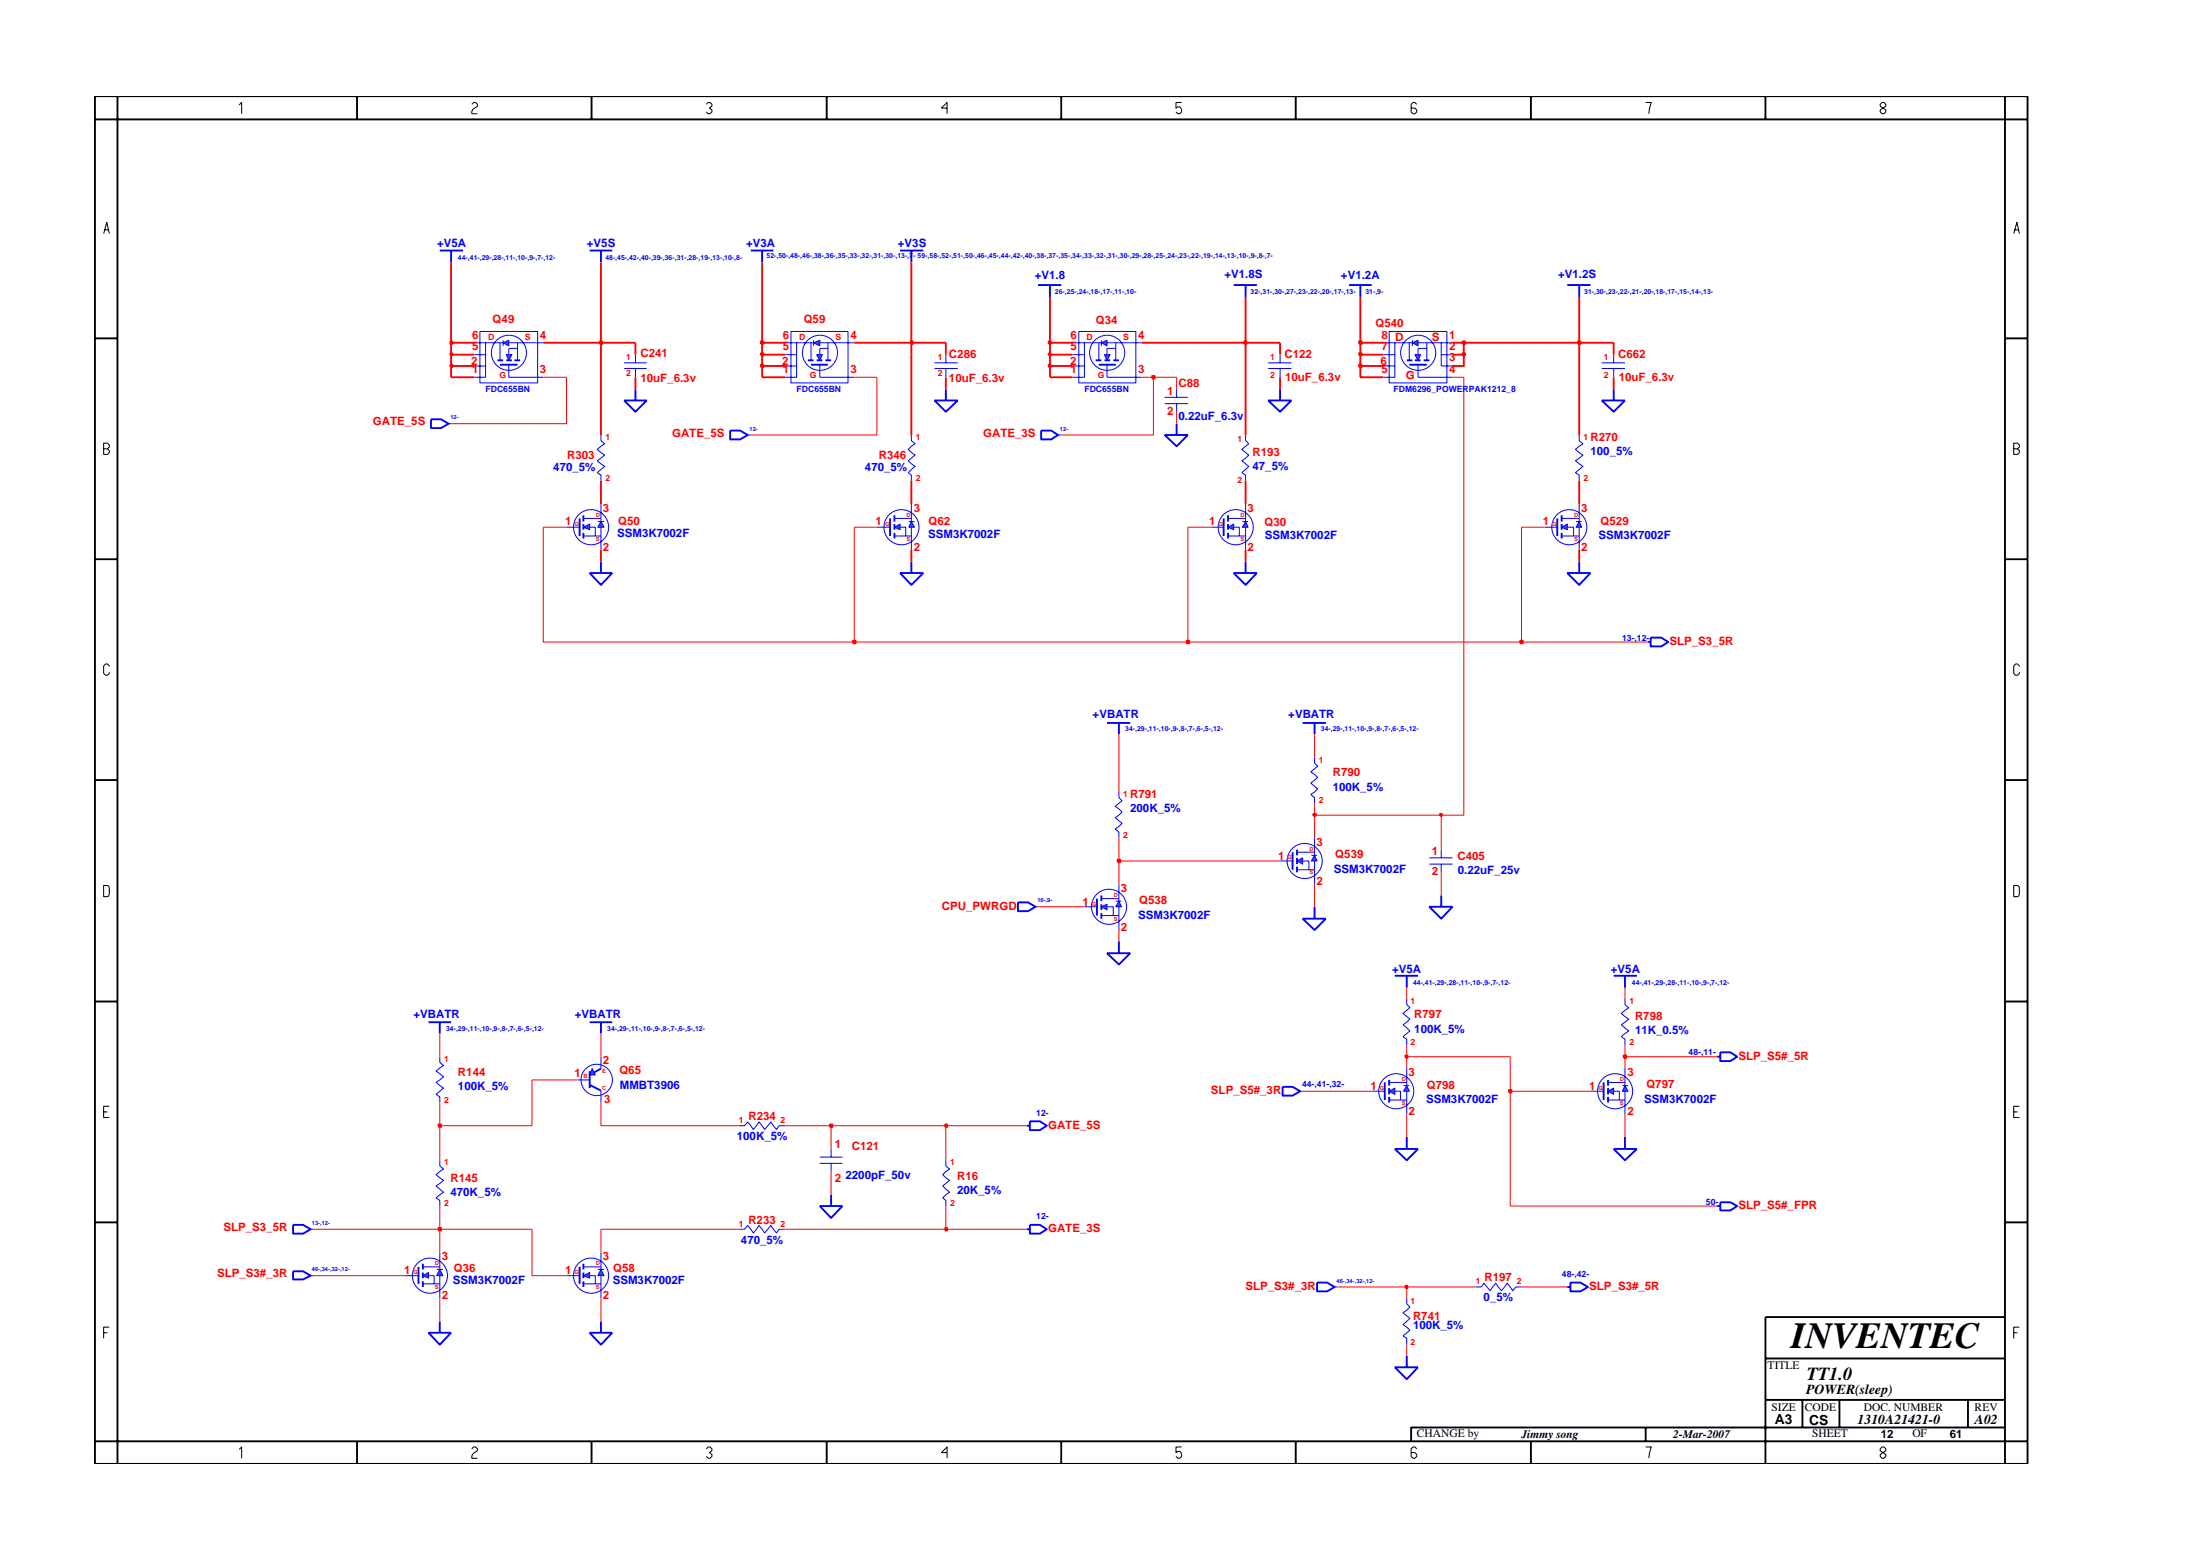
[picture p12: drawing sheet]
<svg xmlns="http://www.w3.org/2000/svg" width="297mm" height="210mm" viewBox="0 0 297 210" stroke-linecap="round" stroke-linejoin="round" font-family="sans-serif">
<g fill="none" stroke="#00f" stroke-width=".25">
<path d="M79.6 33.8h3.1M81.1 33.8v1.6M140.2 38.5h3.1M141.8 38.5v1.6M182.1 38.5h3.1M183.7 38.5v1.6M109.5 49.2h2.3M149.5 128.6h3.1l-1.5 1.6zM151.1 127v1.6M138.6 151.9h.5M139.1 151.3h1.3l.9 .6-.9 .6h-1.3zM231.8 142.6h.5"/>
<path d="M232.3 142h1.3l1 .6-1 .6h-1.3zM138.6 165.9h.5M139.1 165.3h1.3l.9 .6-.9 .6h-1.3zM231.8 162.8h.5M232.3 162.2h1.3l1 .6-1 .6h-1.3z"/>
</g>
<path d="M110.7 49.2v1.7M123 58.7v.8l.6 .4-1 .7 1 .8-1 .8 1 .7-1 .9 .4 .3v.8M151.1 106.9v.7l.4 .5-.9 .7 .9 .8-.9 .7 .9 .8-.9 .8 .5 .4v.8M193 115.8h3.1M193 116.6h3.1M194.6 114.7v1.1M194.6 116.6v1.1M189.9 134.8v.8l.5 .4-1 .8 1 .7-1 .8 1 .8-1 .8 .5 .3v.9" fill="none" stroke="#00f" stroke-width=".14"/>
<path d="M109.8 46.3l.9-.4v.8z" fill="#3c3cc8"/>
<path d="M109.8 46.3l.9-.4v.8zM109.8 45.9v.8" fill="none" stroke="#00f" stroke-width=".14"/>
<path d="M110.3 47.9h.7l-.3 .7z" fill="#3c3cc8"/>
<g fill="none" stroke="#00f" stroke-width=".14">
<path d="M106 46.3h3.8M106 49.4h1.6M106 47.9h1.6M106.8 44.7h7.7v7h-7.7zM107.6 46.3v4.6h-1.6M109.5 46.3v2.3M110.3 47.9h.7l-.3 .7zM110.7 46.3h4.6M110.7 50.9h4.6M111.8 46.3v2.3M111.8 47h-1.1v.9M171.2 49h3.2"/>
<path d="M171.2 49.7h3.2M172.8 47.9v1.1M172.8 49.7v1.2M191.5 49.2v1.7M127.7 156.6v.7l.5 .5-.9 .7 .9 .8-.9 .7 .9 .9-.9 .8 .4 .3v.8"/>
<circle cx="110.7" cy="47.6" r="2.37"/>
</g>
<path d="M109.1 48.6h.7M110.3 48.6h.7M111.4 48.6h.8M190.3 49.2h2.3M79.6 179.9h3.1l-1.6 1.6zM81.1 178.3v1.6" fill="none" stroke="#00f" stroke-width=".25"/>
<path d="M190.7 46.3l.8-.4v.8z" fill="#3c3cc8"/>
<path d="M190.7 46.3l.8-.4v.8zM190.7 45.9v.8" fill="none" stroke="#00f" stroke-width=".14"/>
<path d="M191 47.9h.8l-.3 .7z" fill="#3c3cc8"/>
<g fill="none" stroke="#00f" stroke-width=".14">
<path d="M142.9 58.7h.4M149.5 49.2v1.7M186.8 46.3h3.9M186.8 49.4h1.5M186.8 47.9h1.5M187.6 44.7h7.8v7h-7.8zM188.3 46.3v4.6h-1.5M190.3 46.3v2.3M191 47.9h.8l-.3 .7zM191.5 46.3h4.6M191.5 50.9h4.6M192.6 46.3v2.3"/>
<path d="M192.6 47h-1.1v.9M194.6 46.3v3.1h1.5M194.6 47.9h1.5M41.9 172.2h.4M180.2 173.7h.3"/>
<circle cx="191.5" cy="47.6" r="2.37"/>
</g>
<g fill="none" stroke="#00f" stroke-width=".25">
<path d="M140.6 58.1h1.3l1 .6-1 .6h-1.3zM148.4 49.2h2.3M189.9 48.6h.8M191 48.6h.8M192.2 48.6h.8M57.9 138h3M59.4 138v1.5M79.6 138h3.1M81.1 138v1.5M188.3 155.1h3.2l-1.6 1.5zM189.9 153.4v1.7M39.6 171.6h1.3l1 .6-1 .5h-1.3z"/>
<path d="M177.8 173.1h1.4l1 .6-1 .6h-1.4z"/>
</g>
<path d="M148.7 46.3l.8-.4v.8z" fill="#3c3cc8"/>
<path d="M148.7 46.3l.8-.4v.8zM148.7 45.9v.8" fill="none" stroke="#00f" stroke-width=".14"/>
<path d="M149.1 47.9h.8l-.4 .7z" fill="#3c3cc8"/>
<g fill="none" stroke="#00f" stroke-width=".14">
<path d="M144.8 46.3h3.9M144.8 49.4h1.6M144.8 47.9h1.6M145.7 44.7h7.7v7h-7.7zM146.4 46.3v4.6h-1.6M148.4 46.3v2.3M149.1 47.9h.8l-.4 .7zM149.5 46.3h4.6M149.5 50.9h4.6M150.7 46.3v2.3M150.7 47h-1.2v.9M99.8 151.9h.7l.5-.5 .7 1 .8-1 .7 1 .9-1 .7 1 .4-.5h.8"/>
<path d="M185.2 147.3h1.8M189.9 175.2v.8l.5 .4-1 .8 1 .7-1 .9 1 .7-1 .8 .5 .3v.9"/>
<circle cx="149.5" cy="47.6" r="2.37"/>
</g>
<path d="M126.2 54h3.1l-1.6 1.6zM127.7 52.5v1.5M147.9 48.6h.8M149.1 48.6h.8M150.3 48.6h.8M121.5 77.3h3.2l-1.7 1.6zM123 75.8v1.5M187 146.1v2.3M188.3 184.5h3.2l-1.6 1.6zM189.9 183v1.5" fill="none" stroke="#00f" stroke-width=".25"/>
<path d="M189.9 146.5l.4 .8h-.8z" fill="#3c3cc8"/>
<path d="M189.5 146.5h.8M189.9 146.5l.4 .8h-.8z" fill="none" stroke="#00f" stroke-width=".14"/>
<path d="M187.6 147.3l.7-.5v.9z" fill="#3c3cc8"/>
<g fill="none" stroke="#00f" stroke-width=".14">
<path d="M118.4 71.1h1.8M187.6 147.3l.7-.5v.9zM187.6 148.4h2.3M187.6 146.1h2.3M188.3 147.3h.8v1.1M189.9 144.1v2.4M189.9 147.3v3.1"/>
<circle cx="188.5" cy="147.3" r="2.37"/>
</g>
<path d="M120.2 70v2.3M187.6 145.7v.8M187.6 146.8v.9M187.6 148v.8M57.9 179.9h3l-1.5 1.6zM59.4 178.3v1.6" fill="none" stroke="#00f" stroke-width=".25"/>
<path d="M123 70.4l.5 .7h-.8z" fill="#3c3cc8"/>
<path d="M122.7 70.4h.8M123 70.4l.5 .7h-.8z" fill="none" stroke="#00f" stroke-width=".14"/>
<path d="M120.8 71.1l.7-.4v.8z" fill="#3c3cc8"/>
<g fill="none" stroke="#00f" stroke-width=".14">
<path d="M120.8 71.1l.7-.4v.8zM120.8 72.3h2.2M120.8 70h2.2M121.5 71.1h.8v1.2M123 68v2.4M123 71.1v3.1M163.5 71.1h1.7"/>
<circle cx="121.7" cy="71.1" r="2.37"/>
</g>
<path d="M120.8 69.5v.9M120.8 70.7v.8M120.8 71.9v.8M165.2 70v2.3" fill="none" stroke="#00f" stroke-width=".25"/>
<path d="M168.2 70.4l.3 .7h-.7z" fill="#3c3cc8"/>
<path d="M167.8 70.4h.7M168.2 70.4l.3 .7h-.7z" fill="none" stroke="#00f" stroke-width=".14"/>
<path d="M165.8 71.1l.8-.4v.8z" fill="#3c3cc8"/>
<g fill="none" stroke="#00f" stroke-width=".14">
<path d="M84.3 49h3M84.3 49.7h3M85.8 47.9v1.1M85.8 49.7v1.2M213.2 58.7v.8l.5 .4-1 .7 1 .8-1 .8 1 .7-1 .9 .5 .3v.8M216.3 49h3.1M216.3 49.7h3.1M217.9 47.9v1.1M217.9 49.7v1.2M165.8 71.1l.8-.4v.8zM165.8 72.3h2.4M165.8 70h2.4"/>
<path d="M166.6 71.1h.7v1.2M168.2 68v2.4M168.2 71.1v3.1M146.4 122.4h1.7"/>
<circle cx="166.8" cy="71.1" r="2.37"/>
</g>
<path d="M101.4 33.8h3M102.9 33.8v1.6M79.6 77.3h3.1l-1.6 1.6zM81.1 75.8v1.5M165.8 69.5v.9M165.8 70.7v.8M165.8 71.9v.8M222.5 86.6h.4M222.9 86h1.4l.9 .6-.9 .6h-1.4zM148.1 121.3v2.3M110.7 162.8h3l-1.5 1.6zM112.2 161.2v1.6" fill="none" stroke="#00f" stroke-width=".25"/>
<path d="M151.1 121.6l.3 .8h-.7z" fill="#3c3cc8"/>
<path d="M150.7 121.6h.7M151.1 121.6l.3 .8h-.7z" fill="none" stroke="#00f" stroke-width=".14"/>
<path d="M148.7 122.4l.8-.4v.8z" fill="#3c3cc8"/>
<g fill="none" stroke="#00f" stroke-width=".14">
<path d="M151.1 119.3v2.3M148.7 122.4l.8-.4v.8zM148.7 123.6h2.4M148.7 121.3h2.4M149.5 122.4h.8v1.2M151.1 122.4v3.1M54.7 172.2h1.8"/>
<circle cx="149.7" cy="122.4" r="2.37"/>
</g>
<path d="M84.3 54h3l-1.5 1.6zM85.8 52.5v1.5M148.7 120.8v.8M148.7 122v.8M148.7 123.2v.8M56.5 171v2.3" fill="none" stroke="#00f" stroke-width=".25"/>
<path d="M59.4 171.3l.4 .9h-.8z" fill="#3c3cc8"/>
<path d="M59 171.3h.8M59.4 171.3l.4 .9h-.8z" fill="none" stroke="#00f" stroke-width=".14"/>
<path d="M57.1 172.2l.8-.5v.8z" fill="#3c3cc8"/>
<g fill="none" stroke="#00f" stroke-width=".14">
<path d="M101 58.7h.4M157.3 53.6h3.1M157.3 54.5h3.1M158.9 52.5v1.1M158.9 54.5v1.1M172.8 116.2h1.7M57.1 172.2l.8-.5v.8zM57.1 173.3h2.3M57.1 171h2.3M57.9 172.2h.7v1.1M59.4 169v2.3M59.4 172.2v3"/>
<circle cx="58" cy="172.2" r="2.37"/>
</g>
<g fill="none" stroke="#00f" stroke-width=".25">
<path d="M211.6 38.5h3.1M213.2 38.5v1.6M98.6 58.1h1.3l1.1 .6-1.1 .6h-1.3zM211.6 77.3h3.1l-1.5 1.6zM213.2 75.8v1.5M174.5 115v2.4M188.3 131.7h3.2M189.9 131.7v1.6M193 122.4h3.1l-1.5 1.6zM194.6 120.8v1.6M57.1 170.5v.8M57.1 171.7v.8"/>
<path d="M57.1 172.9v.8"/>
</g>
<path d="M177.5 115.4l.3 .8h-.7z" fill="#3c3cc8"/>
<path d="M177.1 115.4h.7M177.5 115.4l.3 .8h-.7z" fill="none" stroke="#00f" stroke-width=".14"/>
<path d="M175.1 116.2l.8-.4v.8z" fill="#3c3cc8"/>
<g fill="none" stroke="#00f" stroke-width=".14">
<path d="M175.1 116.2l.8-.4v.8zM175.1 117.4h2.4M175.1 115h2.4M175.9 116.2h.8v1.2M177.5 113.1v2.3M177.5 116.2v3.1M76.5 172.2h1.8"/>
<circle cx="176.2" cy="116.2" r="2.37"/>
</g>
<path d="M175.1 114.7v.7M175.1 115.8v.8M175.1 117v.7M78.3 171v2.3" fill="none" stroke="#00f" stroke-width=".25"/>
<path d="M81.1 171.3l.5 .9h-.9z" fill="#3c3cc8"/>
<path d="M80.7 171.3h.9M81.1 171.3l.5 .9h-.9z" fill="none" stroke="#00f" stroke-width=".14"/>
<path d="M78.8 172.2l.8-.5v.8z" fill="#3c3cc8"/>
<g fill="none" stroke="#00f" stroke-width=".14">
<path d="M78 145.7h1.6M81.1 142.6v1.6M81.1 147.2v1.6M78.8 172.2l.8-.5v.8zM78.8 173.3h2.3M78.8 171h2.3M79.6 172.2h.8v1.1M81.1 169v2.3M81.1 172.2v3"/>
<circle cx="80.6" cy="145.7" r="2.12"/>
<circle cx="79.8" cy="172.2" r="2.37"/>
</g>
<path d="M79.6 144.6v2.2M79.6 146.4l1.5 .8M81.1 144.2l-1.5 .9M78.8 170.5v.8M78.8 171.7v.8M78.8 172.9v.8" fill="none" stroke="#00f" stroke-width=".25"/>
<path d="M80 144.2l.4 .9h-.8z" fill="#3c3cc8"/>
<path d="M208.6 71.1h1.7M80 144.2l.4 .9h-.8zM41.9 165.9h.4" fill="none" stroke="#00f" stroke-width=".14"/>
<path d="M210.3 70v2.3M39.6 165.3h1.3l1 .6-1 .6h-1.3z" fill="none" stroke="#00f" stroke-width=".25"/>
<path d="M213.2 70.4l.4 .7h-.8z" fill="#3c3cc8"/>
<path d="M212.8 70.4h.8M213.2 70.4l.4 .7h-.8z" fill="none" stroke="#00f" stroke-width=".14"/>
<path d="M210.8 71.1l.8-.4v.8z" fill="#3c3cc8"/>
<g fill="none" stroke="#00f" stroke-width=".14">
<path d="M60.6 57.2h.3M126.2 49h3.1M126.2 49.7h3.1M127.7 47.9v1.1M127.7 49.7v1.2M168.2 58.7v.8l.4 .4-.9 .7 .9 .8-.9 .8 .9 .7-.9 .9 .5 .3v.8M210.8 71.1l.8-.4v.8zM210.8 72.3h2.4M210.8 70h2.4M211.6 71.1h.9v1.2M213.2 68v2.4M213.2 71.1v3.1"/>
<path d="M177.5 102.2v.8l.4 .4-.9 .8 .9 .7-.9 .8 .9 .8-.9 .7 .5 .4v.8M219.4 134.8v.8l.5 .4-1 .8 1 .7-1 .8 1 .8-1 .8 .5 .3v.9M59.4 142.6v.8l.5 .4-1 .8 1 .7-1 .8 1 .7-1 .9 .5 .3v.8M214.7 147.3h1.8"/>
<circle cx="211.9" cy="71.1" r="2.37"/>
</g>
<g fill="none" stroke="#00f" stroke-width=".25">
<path d="M59.4 33.8h3.1M60.9 33.8v1.6M121.5 33.8h3.2M123 33.8v1.6M58.2 56.6h1.3l1.1 .6-1.1 .6h-1.3zM210.8 69.5v.9M210.8 70.7v.8M210.8 71.9v.8M149.5 97.6h3.1M151.1 97.6v1.5M217.9 131.7h3.1M219.4 131.7v1.6"/>
<path d="M216.5 146.1v2.3M211.6 173.7h.4M212 173.1h1.4l1 .6-1 .6h-1.4z"/>
</g>
<path d="M219.4 146.5l.4 .8h-.7z" fill="#3c3cc8"/>
<path d="M219.1 146.5h.7M219.4 146.5l.4 .8h-.7z" fill="none" stroke="#00f" stroke-width=".14"/>
<path d="M217.1 147.3l.8-.5v.9z" fill="#3c3cc8"/>
<g fill="none" stroke="#00f" stroke-width=".14">
<path d="M81.1 58.7v.8l.5 .4-1 .7 1 .8-1 .8 1 .7-1 .9 .5 .3v.8M76.5 71.1h1.8M139.8 122.4h.4M59.4 156.6v.7l.5 .5-1 .7 1 .8-1 .7 1 .9-1 .8 .5 .3v.8M110.7 156.2h3M110.7 157h3M112.2 155.1v1.1M112.2 157v1.1M217.1 147.3l.8-.5v.9zM217.1 148.4h2.3M217.1 146.1h2.3M217.9 147.3h.7v1.1"/>
<path d="M219.4 144.1v2.4M219.4 147.3v3.1"/>
<circle cx="218.1" cy="147.3" r="2.37"/>
</g>
<path d="M78.3 70v2.3M137.4 121.8h1.4l1 .6-1 .6h-1.4zM175.9 124h3.1l-1.5 1.5zM177.5 122.4v1.6M217.1 145.7v.8M217.1 146.8v.9M217.1 148v.8M217.9 155.1h3.1l-1.6 1.5zM219.4 153.4v1.7" fill="none" stroke="#00f" stroke-width=".25"/>
<path d="M81.1 70.4l.5 .7h-.9z" fill="#3c3cc8"/>
<path d="M80.7 70.4h.9M81.1 70.4l.5 .7h-.9z" fill="none" stroke="#00f" stroke-width=".14"/>
<path d="M78.8 71.1l.8-.4v.8z" fill="#3c3cc8"/>
<g fill="none" stroke="#00f" stroke-width=".14">
<path d="M68.7 49.2v1.7M78.8 71.1l.8-.4v.8zM78.8 72.3h2.3M78.8 70h2.3M79.6 71.1h.8v1.2M81.1 68v2.4M81.1 71.1v3.1M175.5 147.3h.4M99.8 165.9h.7l.5-.5 .7 1 .8-1 .7 1 .9-1 .7 1 .4-.5h.8M199.2 173.7h.8l.3-.5 .9 1 .8-1 .7 1 .8-1 .7 1 .5-.5h.7"/>
<circle cx="79.8" cy="71.1" r="2.37"/>
</g>
<g fill="none" stroke="#00f" stroke-width=".25">
<path d="M166.6 38.5h3.1M168.2 38.5v1.6M67.5 49.2h2.4M157.3 58.7h3.1l-1.5 1.5zM158.9 57.2v1.5M171.2 54h3.2l-1.6 1.6zM172.8 52.5v1.5M216.3 54h3.1l-1.5 1.6zM217.9 52.5v1.5M78.8 69.5v.9M78.8 70.7v.8M78.8 71.9v.8"/>
<path d="M166.6 77.3h3.1l-1.5 1.6zM168.2 75.8v1.5M175.9 97.6h3.1M177.5 97.6v1.5M173.2 146.7h1.3l1 .6-1 .6h-1.3z"/>
</g>
<path d="M67.9 46.3l.8-.4v.8z" fill="#3c3cc8"/>
<path d="M67.9 46.3l.8-.4v.8zM67.9 45.9v.8" fill="none" stroke="#00f" stroke-width=".14"/>
<path d="M68.4 47.9h.7l-.4 .7z" fill="#3c3cc8"/>
<g fill="none" stroke="#00f" stroke-width=".14">
<path d="M64 46.3h3.9M64 49.4h1.6M64 47.9h1.6M64.8 44.7h7.8v7h-7.8zM65.6 46.3v4.6h-1.6M67.5 46.3v2.3M68.4 47.9h.7l-.4 .7zM68.7 46.3h4.6M68.7 50.9h4.6M69.9 46.3v2.3M69.9 47h-1.2v.9"/>
<circle cx="68.7" cy="47.6" r="2.37"/>
</g>
<path d="M67.2 48.6h.7M68.4 48.6h.7M69.5 48.6h.7" fill="none" stroke="#00f" stroke-width=".25"/>
<path d="M59.4 175.2v3.1M81.1 175.2v3.1M180.5 173.7h9.4v1.5M189.9 181.5v1.5" fill="none" stroke="#f00" stroke-width=".14"/>
<path d="M189.8 173.5h.2v.3h-.2z" fill="#8e2323"/>
<path d="M189.8 173.5h.2v.3h-.2z" fill="none" stroke="#f00" stroke-width=".25"/>
<path d="M42.3 172.2h12.4M42.3 165.9h17.1v3.1M71.8 165.9v6.3h4.7M81.1 165.9v3.1M189.9 173.7h9.3M205.4 173.7h6.2" fill="none" stroke="#f00" stroke-width=".14"/>
<path d="M59.2 165.7h.3v.4h-.3z" fill="#8e2323"/>
<path d="M59.2 165.7h.3v.4h-.3z" fill="none" stroke="#f00" stroke-width=".25"/>
<path d="M59.4 162.8v3.1h12.4M81.1 165.9h18.7M106 165.9h21.7" fill="none" stroke="#f00" stroke-width=".14"/>
<path d="M127.6 165.7h.3v.4h-.3z" fill="#8e2323"/>
<path d="M127.6 165.7h.3v.4h-.3z" fill="none" stroke="#f00" stroke-width=".25"/>
<path d="M59.4 151.9v4.7M112.2 151.9v3.2M112.2 158.1v3.1M127.7 151.9v4.7M189.9 150.4v3M203.9 147.3v15.5h27.9M219.4 150.4v3M127.7 162.8v3.1h10.9" fill="none" stroke="#f00" stroke-width=".14"/>
<path d="M59.2 151.8h.3v.3h-.3z" fill="#8e2323"/>
<path d="M59.2 151.8h.3v.3h-.3z" fill="none" stroke="#f00" stroke-width=".25"/>
<path d="M71.8 145.7v6.2h-12.4v-3.1M81.1 148.8v3.1h18.7M106 151.9h6.2" fill="none" stroke="#f00" stroke-width=".14"/>
<path d="M112 151.8h.4v.3h-.4z" fill="#8e2323"/>
<path d="M112 151.8h.4v.3h-.4z" fill="none" stroke="#f00" stroke-width=".25"/>
<path d="M112.2 151.9h15.5" fill="none" stroke="#f00" stroke-width=".14"/>
<path d="M127.6 151.8h.3v.3h-.3z" fill="#8e2323"/>
<path d="M127.6 151.8h.3v.3h-.3z" fill="none" stroke="#f00" stroke-width=".25"/>
<path d="M127.7 151.9h10.9M175.9 147.3h9.3" fill="none" stroke="#f00" stroke-width=".14"/>
<path d="M203.7 147.1h.4v.3h-.4z" fill="#8e2323"/>
<path d="M203.7 147.1h.4v.3h-.4z" fill="none" stroke="#f00" stroke-width=".25"/>
<path d="M59.4 139.5v3.1M81.1 139.5v3.1M71.8 145.7h6.2M189.9 142.6v1.5M203.9 142.6v4.7h10.8M219.4 142.6v1.5" fill="none" stroke="#f00" stroke-width=".14"/>
<path d="M189.8 142.4h.2v.4h-.2z" fill="#8e2323"/>
<path d="M189.8 142.4h.2v.4h-.2z" fill="none" stroke="#f00" stroke-width=".25"/>
<path d="M189.9 141.1v1.5h14" fill="none" stroke="#f00" stroke-width=".14"/>
<path d="M219.2 142.4h.4v.4h-.4z" fill="#8e2323"/>
<path d="M219.2 142.4h.4v.4h-.4z" fill="none" stroke="#f00" stroke-width=".25"/>
<path d="M151.1 116.2v3.1M177.5 119.3v3.1M194.6 117.7v3.1M140.2 122.4h6.2M151.1 125.5v1.5M189.9 133.3v1.5M219.4 133.3v1.5M219.4 141.1v1.5h12.4" fill="none" stroke="#f00" stroke-width=".14"/>
<path d="M150.9 116h.3v.4h-.3z" fill="#8e2323"/>
<path d="M150.9 116h.3v.4h-.3z" fill="none" stroke="#f00" stroke-width=".25"/>
<path d="M151.1 113.1v3.1h21.7M177.5 110v3.1M194.6 110v4.7" fill="none" stroke="#f00" stroke-width=".14"/>
<path d="M177.3 109.8h.4v.3h-.4z" fill="#8e2323"/>
<path d="M177.3 109.8h.4v.3h-.4z" fill="none" stroke="#f00" stroke-width=".25"/>
<path d="M177.5 108.4v1.6h17.1" fill="none" stroke="#f00" stroke-width=".14"/>
<path d="M194.4 109.8h.3v.3h-.3z" fill="#8e2323"/>
<path d="M194.4 109.8h.3v.3h-.3z" fill="none" stroke="#f00" stroke-width=".25"/>
<path d="M197.6 50.9v59.1h-3M73.3 71.1v15.5h42M151.1 99.1v7.8M177.5 99.1v3.1" fill="none" stroke="#f00" stroke-width=".14"/>
<path d="M115.2 86.5h.3v.3h-.3z" fill="#8e2323"/>
<path d="M115.2 86.5h.3v.3h-.3z" fill="none" stroke="#f00" stroke-width=".25"/>
<path d="M115.3 71.1v15.5h45.1" fill="none" stroke="#f00" stroke-width=".14"/>
<path d="M160.2 86.5h.4v.3h-.4z" fill="#8e2323"/>
<path d="M160.2 86.5h.4v.3h-.4z" fill="none" stroke="#f00" stroke-width=".25"/>
<path d="M160.4 71.1v15.5h45" fill="none" stroke="#f00" stroke-width=".14"/>
<path d="M205.3 86.5h.3v.3h-.3z" fill="#8e2323"/>
<g fill="none" stroke="#f00" stroke-width=".25">
<path d="M60.9 49.4v1.5h3.1M81.1 46.3v12.4M85.8 50.9v1.6M102.9 49.4v1.5h3.1M123 47.9v10.8M127.7 50.9v1.6M141.8 49.4v1.5h3M168.2 46.3v12.4M172.8 50.9v1.6M213.2 46.3v12.4M217.9 50.9v1.6M81.1 64.9v3.1"/>
<path d="M81.1 74.2v1.6M123 64.9v3.1M123 74.2v1.6M168.2 64.9v3.1M168.2 74.2v1.6M213.2 64.9v3.1M213.2 74.2v1.6M205.3 86.5h.3v.3h-.3z"/>
</g>
<path d="M73.3 50.9h3.2v6.3h-15.6M115.3 50.9h3.1v7.8h-17M154.1 50.9h1.6v7.8h-12.4M158.9 50.9v1.6M158.9 55.6v1.6M73.3 71.1h3.2M115.3 71.1h3.1M160.4 71.1h3.1M208.6 71.1h-3.2v15.5h17.1" fill="none" stroke="#f00" stroke-width=".14"/>
<path d="M155.6 50.7h.3v.4h-.3z" fill="#8e2323"/>
<path d="M155.6 50.7h.3v.4h-.3zM183.7 49.4v1.5h3.1" fill="none" stroke="#f00" stroke-width=".25"/>
<path d="M155.7 50.9h3.2M196.1 50.9h1.5" fill="none" stroke="#f00" stroke-width=".14"/>
<path d="M60.8 49.2h.3v.4h-.3z" fill="#8e2323"/>
<path d="M60.8 49.2h.3v.4h-.3zM60.9 47.9v1.5h3.1" fill="none" stroke="#f00" stroke-width=".25"/>
<path d="M102.7 49.2h.4v.4h-.4z" fill="#8e2323"/>
<path d="M102.7 49.2h.4v.4h-.4zM102.9 47.9v1.5h3.1" fill="none" stroke="#f00" stroke-width=".25"/>
<path d="M141.6 49.2h.2v.4h-.2z" fill="#8e2323"/>
<path d="M141.6 49.2h.2v.4h-.2zM141.8 47.9v1.5h3" fill="none" stroke="#f00" stroke-width=".25"/>
<path d="M183.5 49.2h.3v.4h-.3z" fill="#8e2323"/>
<path d="M183.5 49.2h.3v.4h-.3zM183.7 47.9v1.5h3.1M197.6 47.9v1.5h-1.5" fill="none" stroke="#f00" stroke-width=".25"/>
<path d="M60.8 47.7h.3v.2h-.3z" fill="#8e2323"/>
<path d="M60.8 47.7h.3v.2h-.3zM60.9 46.3v1.6h3.1M85.8 46.3v1.6" fill="none" stroke="#f00" stroke-width=".25"/>
<path d="M102.7 47.7h.4v.2h-.4z" fill="#8e2323"/>
<path d="M102.7 47.7h.4v.2h-.4zM102.9 46.3v1.6h3.1M123 46.3v1.6M127.7 46.3v1.6" fill="none" stroke="#f00" stroke-width=".25"/>
<path d="M141.6 47.7h.2v.2h-.2z" fill="#8e2323"/>
<path d="M141.6 47.7h.2v.2h-.2zM141.8 46.3v1.6h3M172.8 46.3v1.6" fill="none" stroke="#f00" stroke-width=".25"/>
<path d="M183.5 47.7h.3v.2h-.3z" fill="#8e2323"/>
<path d="M183.5 47.7h.3v.2h-.3zM183.7 46.3v1.6h3.1M196.1 47.9h1.5" fill="none" stroke="#f00" stroke-width=".25"/>
<path d="M197.5 47.7h.3v.2h-.3z" fill="#8e2323"/>
<path d="M197.5 47.7h.3v.2h-.3zM197.6 46.3v1.6M217.9 46.3v1.6" fill="none" stroke="#f00" stroke-width=".25"/>
<path d="M60.8 46.1h.3v.3h-.3z" fill="#8e2323"/>
<path d="M60.9 35.4v10.9h3.1M60.8 46.1h.3v.3h-.3zM73.3 46.3h7.8" fill="none" stroke="#f00" stroke-width=".25"/>
<path d="M81 46.1h.3v.3h-.3z" fill="#8e2323"/>
<path d="M81.1 35.4v10.9h4.7M81 46.1h.3v.3h-.3z" fill="none" stroke="#f00" stroke-width=".25"/>
<path d="M102.7 46.1h.4v.3h-.4z" fill="#8e2323"/>
<path d="M102.9 35.4v10.9h3.1M102.7 46.1h.4v.3h-.4zM115.3 46.3h7.7" fill="none" stroke="#f00" stroke-width=".25"/>
<path d="M123 46.1h.2v.3h-.2z" fill="#8e2323"/>
<path d="M123 35.4v10.9h4.7M123 46.1h.2v.3h-.2z" fill="none" stroke="#f00" stroke-width=".25"/>
<path d="M141.6 46.1h.2v.3h-.2z" fill="#8e2323"/>
<path d="M141.6 46.1h.2v.3h-.2zM141.8 40.1v6.2h3M154.1 46.3h14.1" fill="none" stroke="#f00" stroke-width=".25"/>
<path d="M168 46.1h.3v.3h-.3z" fill="#8e2323"/>
<path d="M168 46.1h.3v.3h-.3zM168.2 40.1v6.2h4.6" fill="none" stroke="#f00" stroke-width=".25"/>
<path d="M183.5 46.1h.3v.3h-.3z" fill="#8e2323"/>
<path d="M183.5 46.1h.3v.3h-.3zM183.7 40.1v6.2h3.1M196.1 46.3h1.5" fill="none" stroke="#f00" stroke-width=".25"/>
<path d="M197.5 46.1h.3v.3h-.3z" fill="#8e2323"/>
<path d="M197.5 46.1h.3v.3h-.3zM197.6 46.3h15.6" fill="none" stroke="#f00" stroke-width=".25"/>
<path d="M213 46.1h.4v.3h-.4z" fill="#8e2323"/>
<path d="M213 46.1h.4v.3h-.4zM213.2 40.1v6.2h4.7" fill="none" stroke="#f00" stroke-width=".25"/>
<g fill="none" stroke="#000" stroke-width=".25">
<path d="M12.8 13h261v184.6h-261zM12.8 16.1h261M15.9 13v184.6M48.2 13v3.1M79.9 13v3.1M111.6 13v3.1M143.3 13v3.1M174.9 13v3.1M206.7 13v3.1M238.4 13v3.1M270.7 13v184.6M12.8 45.7h3.1"/>
<path d="M270.7 45.7h3.1M12.8 75.5h3.1M270.7 75.5h3.1M12.8 105.3h3.1M270.7 105.3h3.1M12.8 135.2h3.1M270.7 135.2h3.1M12.8 165h3.1M270.7 165h3.1M270.7 177.7h-32.3v19.9M12.8 194.5h261M48.2 194.5v3.1"/>
<path d="M79.9 194.5v3.1M111.6 194.5v3.1M143.3 194.5v3.1M174.9 194.5v3.1M206.7 194.5v3.1M222.2 192.6v1.9M238.4 183.3h32.3M238.4 188.9h32.3M243.4 188.9v3.7M248.4 188.9v3.7M265.7 188.9v3.7M270.7 192.6h-80.2v1.9"/>
</g>
<g fill="none" stroke="#000" stroke-width=".14">
<path d="M32.3 14.2l.3-.4v1.6M63.7 14.1l.3-.3h.2l.3 .3v.2l-.5 .4-.3 .4v.3h.8M95.4 14.1l.2-.3h.3l.2 .3v.2l-.3 .3 .3 .2v.3l-.2 .3h-.3l-.2-.3M127.9 14.6h-.8l.8-.8v1.6M159.5 13.8h-.7v.8l.2-.2a.5 .5 0 0 1 .5 .7l-.2 .3h-.3l-.2-.3M191.3 14.1l-.3-.3h-.2l-.3 .3v1l.3 .3h.2l.3-.3v-.3l-.3-.2h-.5M222.2 13.8h.8l-.4 1.6M253.9 14.1l.2-.3h.3l.2 .3v.2l-.7 .5v.3l.2 .3h.3l.2-.3v-.3l-.7-.5zM14 31.5l.4-1.5 .4 1.5M14.1 31h.6M271.9 31.5l.4-1.5 .4 1.5M272 31h.6"/>
<path d="M14 59.8h.5l.3 .3v.2l-.3 .3 .3 .2v.3l-.3 .2h-.5zM14 60.6h.5M271.9 60.6h.5l.3-.3v-.2l-.3-.3h-.5v1.5h.5l.3-.2v-.3l-.3-.2M14.8 89.9l-.3-.3h-.2l-.3 .3v1l.3 .2h.2l.3-.2v-.2M272.7 89.9l-.3-.3h-.3l-.2 .3v1l.2 .2h.3l.3-.2v-.2M14 119.5l.7 .1 .1 .2-.1 1.1-.7 .1zM271.9 119.5l.7 .1 .1 .2-.1 1.1-.7 .1zM14 150.1h.5M14.8 149.3h-.8v1.5h.8M271.9 150.1h.5M272.7 149.3h-.8v1.5h.8M14 179.9h.5"/>
<path d="M14.8 179.1h-.8v1.5M271.9 179.9h.5M272.7 179.1h-.8v1.5M32.3 195.6l.3-.3v1.5M63.7 195.5l.3-.2h.2l.3 .2v.3l-.7 .5-.1 .2v.3h.8M95.4 195.5l.2-.2h.3l.2 .2v.3l-.3 .2 .3 .3v.2l-.2 .3h-.3l-.2-.3M127.9 196h-.8l.8-.7v1.5M159.5 195.3h-.7v.7l.2-.1a.5 .5 0 0 1 .5 .6l-.2 .3h-.3l-.2-.3M191.3 195.5l-.3-.2h-.2l-.3 .2v1l.3 .3h.2l.3-.3v-.2l-.3-.3h-.5M222.2 195.3h.8l-.4 1.5M254.1 195.3l-.2 .2v.3l.7 .5v.2l-.2 .3h-.3l-.2-.3v-.2l.7-.5v-.3l-.2-.2z"/>
</g>
<text font-size="5" x="241.8" y="182">INVENTEC</text>
<text font-size="2.5" x="244" y="186.3">TT1.0</text>
<g font-size="1.9">
<text x="243.9" y="188.1">POWER(sleep)</text>
<text x="239.6" y="192.2">A3</text>
<text x="244.3" y="192.3">CS</text>
<text x="250.8" y="192.2">1310A21421-0</text>
<text x="266.6" y="192.2">A02</text>
</g>
<g font-size="1.6" fill="#00f">
<text x="59" y="33.4">+V5A</text>
<text x="79.2" y="33.4">+V5S</text>
<text x="100.7" y="33.4">+V3A</text>
<text x="121.2" y="33.4">+V3S</text>
<text x="139.7" y="37.7">+V1.8</text>
<text x="165.3" y="37.5">+V1.8S</text>
<text x="181.1" y="37.7">+V1.2A</text>
<text x="210.4" y="37.5">+V1.2S</text>
<text x="159.1" y="56.6">0.22uF_6.3v</text>
<text x="74.7" y="63.6">470_5%</text>
<text x="116.8" y="63.6">470_5%</text>
<text x="169.1" y="63.4">47_5%</text>
<text x="214.7" y="61.4">100_5%</text>
<text x="83.3" y="72.5">SSM3K7002F</text>
<text x="125.3" y="72.6">SSM3K7002F</text>
<text x="170.8" y="72.8">SSM3K7002F</text>
<text x="215.8" y="72.8">SSM3K7002F</text>
<text x="147.5" y="97">+VBATR</text>
<text x="173.9" y="97">+VBATR</text>
<text x="179.9" y="106.7">100K_5%</text>
<text x="152.6" y="109.6">200K_5%</text>
<text x="180.1" y="117.8">SSM3K7002F</text>
<text x="196.8" y="117.9">0.22uF_25v</text>
<text x="153.7" y="124">SSM3K7002F</text>
<text x="188" y="131.3">+V5A</text>
<text x="217.5" y="131.3">+V5A</text>
<text x="55.8" y="137.3">+VBATR</text>
<text x="77.6" y="137.3">+VBATR</text>
<text x="191" y="139.4">100K_5%</text>
<text x="220.8" y="139.6">11K_0.5%</text>
<text x="61.8" y="147.1">100K_5%</text>
<text x="83.7" y="147">MMBT3906</text>
<text x="192.5" y="148.9">SSM3K7002F</text>
<text x="222" y="148.9">SSM3K7002F</text>
<text x="99.5" y="153.9">100K_5%</text>
<text x="60.8" y="161.4">470K_5%</text>
<text x="114.2" y="159.1">2200pF_50v</text>
<text x="129.2" y="161.1">20K_5%</text>
<text x="100" y="167.8">470_5%</text>
<text x="61.1" y="173.3">SSM3K7002F</text>
<text x="82.7" y="173.3">SSM3K7002F</text>
<text x="190.8" y="179.4">100K_5%</text>
<text x="200.3" y="175.6">0_5%</text>
</g>
<g font-size="1.6" fill="#f00">
<text x="63.8" y="47.2">5</text>
<text x="63.8" y="45.7">6</text>
<text x="66.5" y="43.5">Q49</text>
<text x="72.9" y="45.7">4</text>
<text x="105.7" y="47.2">5</text>
<text x="105.7" y="45.7">6</text>
<text x="108.5" y="43.5">Q59</text>
<text x="114.8" y="45.7">4</text>
<text x="144.5" y="47.2">5</text>
<text x="144.5" y="45.7">6</text>
<text x="148" y="43.8">Q34</text>
<text x="153.7" y="45.7">4</text>
<text x="185.7" y="44.1">Q540</text>
<text x="186.5" y="45.7">8</text>
<text x="186.5" y="47.2">7</text>
<text x="188.4" y="46.1">D</text>
<text x="193.3" y="46.1">S</text>
<text x="195.7" y="45.7">1</text>
<text x="195.7" y="47.2">2</text>
<text x="63.6" y="49.2">2</text>
<text x="63.8" y="50.4">1</text>
<text x="72.9" y="50.4">3</text>
<text x="86.5" y="48.2">C241</text>
<text x="86.5" y="51.5">10uF_6.3v</text>
<text x="105.6" y="49.2">2</text>
<text x="105.7" y="50.4">1</text>
<text x="114.8" y="50.4">3</text>
<text x="128.1" y="51.5">10uF_6.3v</text>
<text x="128.1" y="48.3">C286</text>
<text x="144.5" y="49.2">2</text>
<text x="144.5" y="50.4">1</text>
<text x="153.7" y="50.4">3</text>
<text x="157.6" y="53.3">1</text>
<text x="159.1" y="52.2">C88</text>
<text x="173.4" y="48.3">C122</text>
<text x="173.5" y="51.4">10uF_6.3v</text>
<text x="186.4" y="49.2">6</text>
<text x="186.5" y="50.4">5</text>
<text x="189.8" y="51.2">G</text>
<text x="195.7" y="50.4">4</text>
<text x="195.7" y="48.8">3</text>
<text x="218.5" y="48.3">C662</text>
<text x="218.6" y="51.4">10uF_6.3v</text>
<text x="50.4" y="57.4">GATE_5S</text>
<text x="90.7" y="58.9">GATE_5S</text>
<text x="132.7" y="58.9">GATE_3S</text>
<text x="157.6" y="56">2</text>
<text x="214.7" y="59.5">R270</text>
<text x="76.6" y="62">R303</text>
<text x="118.6" y="62">R346</text>
<text x="169.1" y="61.5">R193</text>
<text x="76.3" y="70.9">1</text>
<text x="81.4" y="69.1">3</text>
<text x="83.5" y="70.9">Q50</text>
<text x="118.2" y="70.9">1</text>
<text x="123.4" y="69.1">3</text>
<text x="125.4" y="70.8">Q62</text>
<text x="163.3" y="70.9">1</text>
<text x="168.4" y="69.1">3</text>
<text x="170.7" y="71">Q30</text>
<text x="208.3" y="70.9">1</text>
<text x="213.5" y="69.1">3</text>
<text x="216.1" y="70.8">Q529</text>
<text x="81.4" y="74.4">2</text>
<text x="123.4" y="74.4">2</text>
<text x="168.4" y="74.4">2</text>
<text x="213.5" y="74.4">2</text>
<text x="225.4" y="87.1">SLP_S3_5R</text>
<text x="152.6" y="107.6">R791</text>
<text x="179.9" y="104.8">R790</text>
<text x="172.6" y="116">1</text>
<text x="177.7" y="119.4">2</text>
<text x="177.7" y="114.2">3</text>
<text x="180.3" y="115.8">Q539</text>
<text x="193.3" y="115.4">1</text>
<text x="193.3" y="118.1">2</text>
<text x="196.8" y="116">C405</text>
<text x="127.2" y="122.8">CPU_PWRGD</text>
<text x="146.2" y="122.2">1</text>
<text x="151.3" y="120.3">3</text>
<text x="151.3" y="125.6">2</text>
<text x="153.8" y="122">Q538</text>
<text x="191" y="137.4">R797</text>
<text x="220.8" y="137.6">R798</text>
<text x="81.4" y="143.5">2</text>
<text x="234.7" y="143">SLP_S5#_5R</text>
<text x="61.8" y="145.1">R144</text>
<text x="77.6" y="145.3">1</text>
<text x="81.6" y="148.9">3</text>
<text x="83.6" y="144.9">Q65</text>
<text x="163.5" y="147.7">SLP_S5#_3R</text>
<text x="185" y="147.1">1</text>
<text x="190.2" y="145.2">3</text>
<text x="192.7" y="146.9">Q798</text>
<text x="214.6" y="147.1">1</text>
<text x="219.7" y="145.2">3</text>
<text x="222.3" y="146.8">Q797</text>
<text x="101" y="151.2">R234</text>
<text x="112.7" y="154.9">1</text>
<text x="115" y="155.1">C121</text>
<text x="141.5" y="152.3">GATE_5S</text>
<text x="190.2" y="150.5">2</text>
<text x="219.7" y="150.5">2</text>
<text x="60.8" y="159.5">R145</text>
<text x="112.7" y="159.5">2</text>
<text x="129.2" y="159.2">R16</text>
<text x="30.2" y="166.1">SLP_S3_5R</text>
<text x="101" y="165.1">R233</text>
<text x="141.5" y="166.3">GATE_3S</text>
<text x="234.7" y="163.2">SLP_S5#_FPR</text>
<text x="29.3" y="172.4">SLP_S3#_3R</text>
<text x="54.6" y="171.9">1</text>
<text x="59.6" y="170">3</text>
<text x="61.3" y="171.6">Q36</text>
<text x="76.3" y="171.9">1</text>
<text x="81.4" y="170">3</text>
<text x="82.8" y="171.6">Q58</text>
<text x="200.4" y="172.9">R197</text>
<text x="59.6" y="175.3">2</text>
<text x="81.4" y="175.3">2</text>
<text x="168.2" y="174.1">SLP_S3#_3R</text>
<text x="190.8" y="178.1">R741</text>
<text x="214.6" y="174.1">SLP_S3#_5R</text>
</g>
<g font-size="1.6">
<text x="238.7" y="184.8">TITLE</text>
<text x="239.2" y="190.4">SIZE</text>
<text x="243.7" y="190.4">CODE</text>
<text x="251.6" y="190.4">DOC. NUMBER</text>
<text x="266.6" y="190.4">REV</text>
<text x="191.3" y="193.9">CHANGE by</text>
<text x="205.4" y="194.1">Jimmy song</text>
<text x="225.9" y="194.1">2-Mar-2007</text>
<text x="244.7" y="193.9">SHEET</text>
<text x="253.9" y="194.1">12</text>
<text x="258.2" y="193.9">OF</text>
<text x="263.3" y="194.1">61</text>
</g>
<g font-size="1.2" fill="#f00">
<text x="65.9" y="45.9">D</text>
<text x="70.9" y="45.9">S</text>
<text x="107.9" y="45.9">D</text>
<text x="112.8" y="45.9">S</text>
<text x="146.7" y="45.9">D</text>
<text x="151.7" y="45.9">S</text>
<text x="67.4" y="51">G</text>
<text x="84.6" y="48.6">1</text>
<text x="84.6" y="50.8">2</text>
<text x="109.4" y="51">G</text>
<text x="126.6" y="48.6">1</text>
<text x="126.6" y="50.8">2</text>
<text x="148.2" y="51">G</text>
<text x="171.5" y="48.5">1</text>
<text x="171.5" y="51">2</text>
<text x="216.6" y="48.5">1</text>
<text x="216.6" y="51">2</text>
<text x="81.7" y="59.4">1</text>
<text x="123.6" y="59.4">1</text>
<text x="167.1" y="59.7">1</text>
<text x="213.8" y="59.4">1</text>
<text x="81.7" y="64.9">2</text>
<text x="123.6" y="64.9">2</text>
<text x="167.1" y="65.2">2</text>
<text x="213.8" y="64.9">2</text>
<text x="151.7" y="107.6">1</text>
<text x="178.1" y="102.9">1</text>
<text x="151.7" y="113.1">2</text>
<text x="178.1" y="108.4">2</text>
<text x="190.4" y="135.5">1</text>
<text x="220" y="135.5">1</text>
<text x="60" y="143.3">1</text>
<text x="190.4" y="141.1">2</text>
<text x="220" y="141.1">2</text>
<text x="60" y="148.8">2</text>
<text x="99.8" y="151.5">1</text>
<text x="105.4" y="151.5">2</text>
<text x="60" y="157.3">1</text>
<text x="128.3" y="157.3">1</text>
<text x="60" y="162.8">2</text>
<text x="99.8" y="165.6">1</text>
<text x="105.4" y="165.6">2</text>
<text x="128.3" y="162.8">2</text>
<text x="199.2" y="173.3">1</text>
<text x="204.8" y="173.3">2</text>
<text x="190.4" y="175.9">1</text>
<text x="190.4" y="181.5">2</text>
</g>
<g font-size="1.2" fill="#00f">
<text x="65.6" y="52.9">FDC655BN</text>
<text x="107.6" y="52.9">FDC655BN</text>
<text x="146.4" y="52.9">FDC655BN</text>
<text x="188.2" y="52.9">FDM6296_POWERPAK1212_8</text>
<text x="219" y="86.5">13-,12-</text>
<text x="228" y="142.4">48-,11-</text>
<text x="175.8" y="146.8">44-,41-,32-</text>
<text x="139.9" y="150.6">12-</text>
<text x="139.9" y="164.5">12-</text>
<text x="230.3" y="162.6">50-</text>
<text x="210.9" y="172.3">48-,42-</text>
</g>
<g font-size=".9" fill="#00f">
<text x="61.8" y="35">44-,41-,29-,28-,11-,10-,9-,7-,12-</text>
<text x="81.7" y="35">48-,45-,42-,40-,39-,36-,31-,28-,19-,13-,10-,8-</text>
<text x="103.5" y="34.9">52-,50-,48-,46-,38-,36-,35-,33-,32-,31-,30-,13-,7- 59-,58-,52-,51-,50-,46-,45-,44-,42-,40-,38-,37-,35-,34-,33-,32-,31-,30-,29-,28-,25-,24-,23-,22-,19-,14-,13-,10-,9-,8-,7-</text>
<text x="142.4" y="39.7">26-,25-,24-,18-,17-,11-,10-</text>
<text x="168.9" y="39.7">32-,31-,30-,27-,23-,22-,20-,17-,13-</text>
<text x="184.3" y="39.7">31-,9-</text>
<text x="213.9" y="39.7">31-,30-,23-,22-,21-,20-,18-,17-,15-,14-,13-</text>
<text x="151.9" y="98.7">34-,29-,11-,10-,9-,8-,7-,6-,5-,12-</text>
<text x="178.3" y="98.7">34-,29-,11-,10-,9-,8-,7-,6-,5-,12-</text>
<text x="190.8" y="132.9">44-,41-,29-,28-,11-,10-,9-,7-,12-</text>
<text x="220.3" y="132.9">44-,41-,29-,28-,11-,10-,9-,7-,12-</text>
<text x="60.2" y="139.1">34-,29-,11-,10-,9-,8-,7-,6-,5-,12-</text>
<text x="82" y="139.1">34-,29-,11-,10-,9-,8-,7-,6-,5-,12-</text>
</g>
<g font-size=".8" fill="#00f">
<text x="60.8" y="56.6">12-</text>
<text x="101.2" y="58.1">12-</text>
<text x="143.1" y="58.1">12-</text>
<text x="140.1" y="121.8">10-,9-</text>
<text x="42.1" y="165.3">13-,12-</text>
<text x="42.1" y="171.5">46-,34-,32-,12-</text>
<text x="180.5" y="173.1">46-,34-,32-,12-</text>
</g>
<g font-size=".8" fill="#f00">
<text x="77.6" y="70.9">G</text>
<text x="80.5" y="69.8">D</text>
<text x="119.5" y="70.9">G</text>
<text x="122.4" y="69.8">D</text>
<text x="164.5" y="70.9">G</text>
<text x="167.5" y="69.8">D</text>
<text x="209.6" y="70.9">G</text>
<text x="212.5" y="69.8">D</text>
<text x="80.5" y="73">S</text>
<text x="122.4" y="73">S</text>
<text x="167.5" y="73">S</text>
<text x="212.5" y="73">S</text>
<text x="173.8" y="116">G</text>
<text x="176.8" y="114.8">D</text>
<text x="176.8" y="118">S</text>
<text x="147.4" y="122.2">G</text>
<text x="150.4" y="124.3">S</text>
<text x="150.4" y="121.1">D</text>
<text x="78.8" y="145.5">B</text>
<text x="81.3" y="147.1">C</text>
<text x="81.3" y="144.8">E</text>
<text x="186.3" y="147.1">G</text>
<text x="189.3" y="145.9">D</text>
<text x="189.3" y="149.1">S</text>
<text x="215.8" y="147.1">G</text>
<text x="218.7" y="149.1">S</text>
<text x="218.7" y="145.9">D</text>
<text x="55.8" y="171.9">G</text>
<text x="58.7" y="170.8">D</text>
<text x="58.7" y="174">S</text>
<text x="77.6" y="171.9">G</text>
<text x="80.5" y="170.8">D</text>
<text x="80.5" y="174">S</text>
</g>
</svg>
